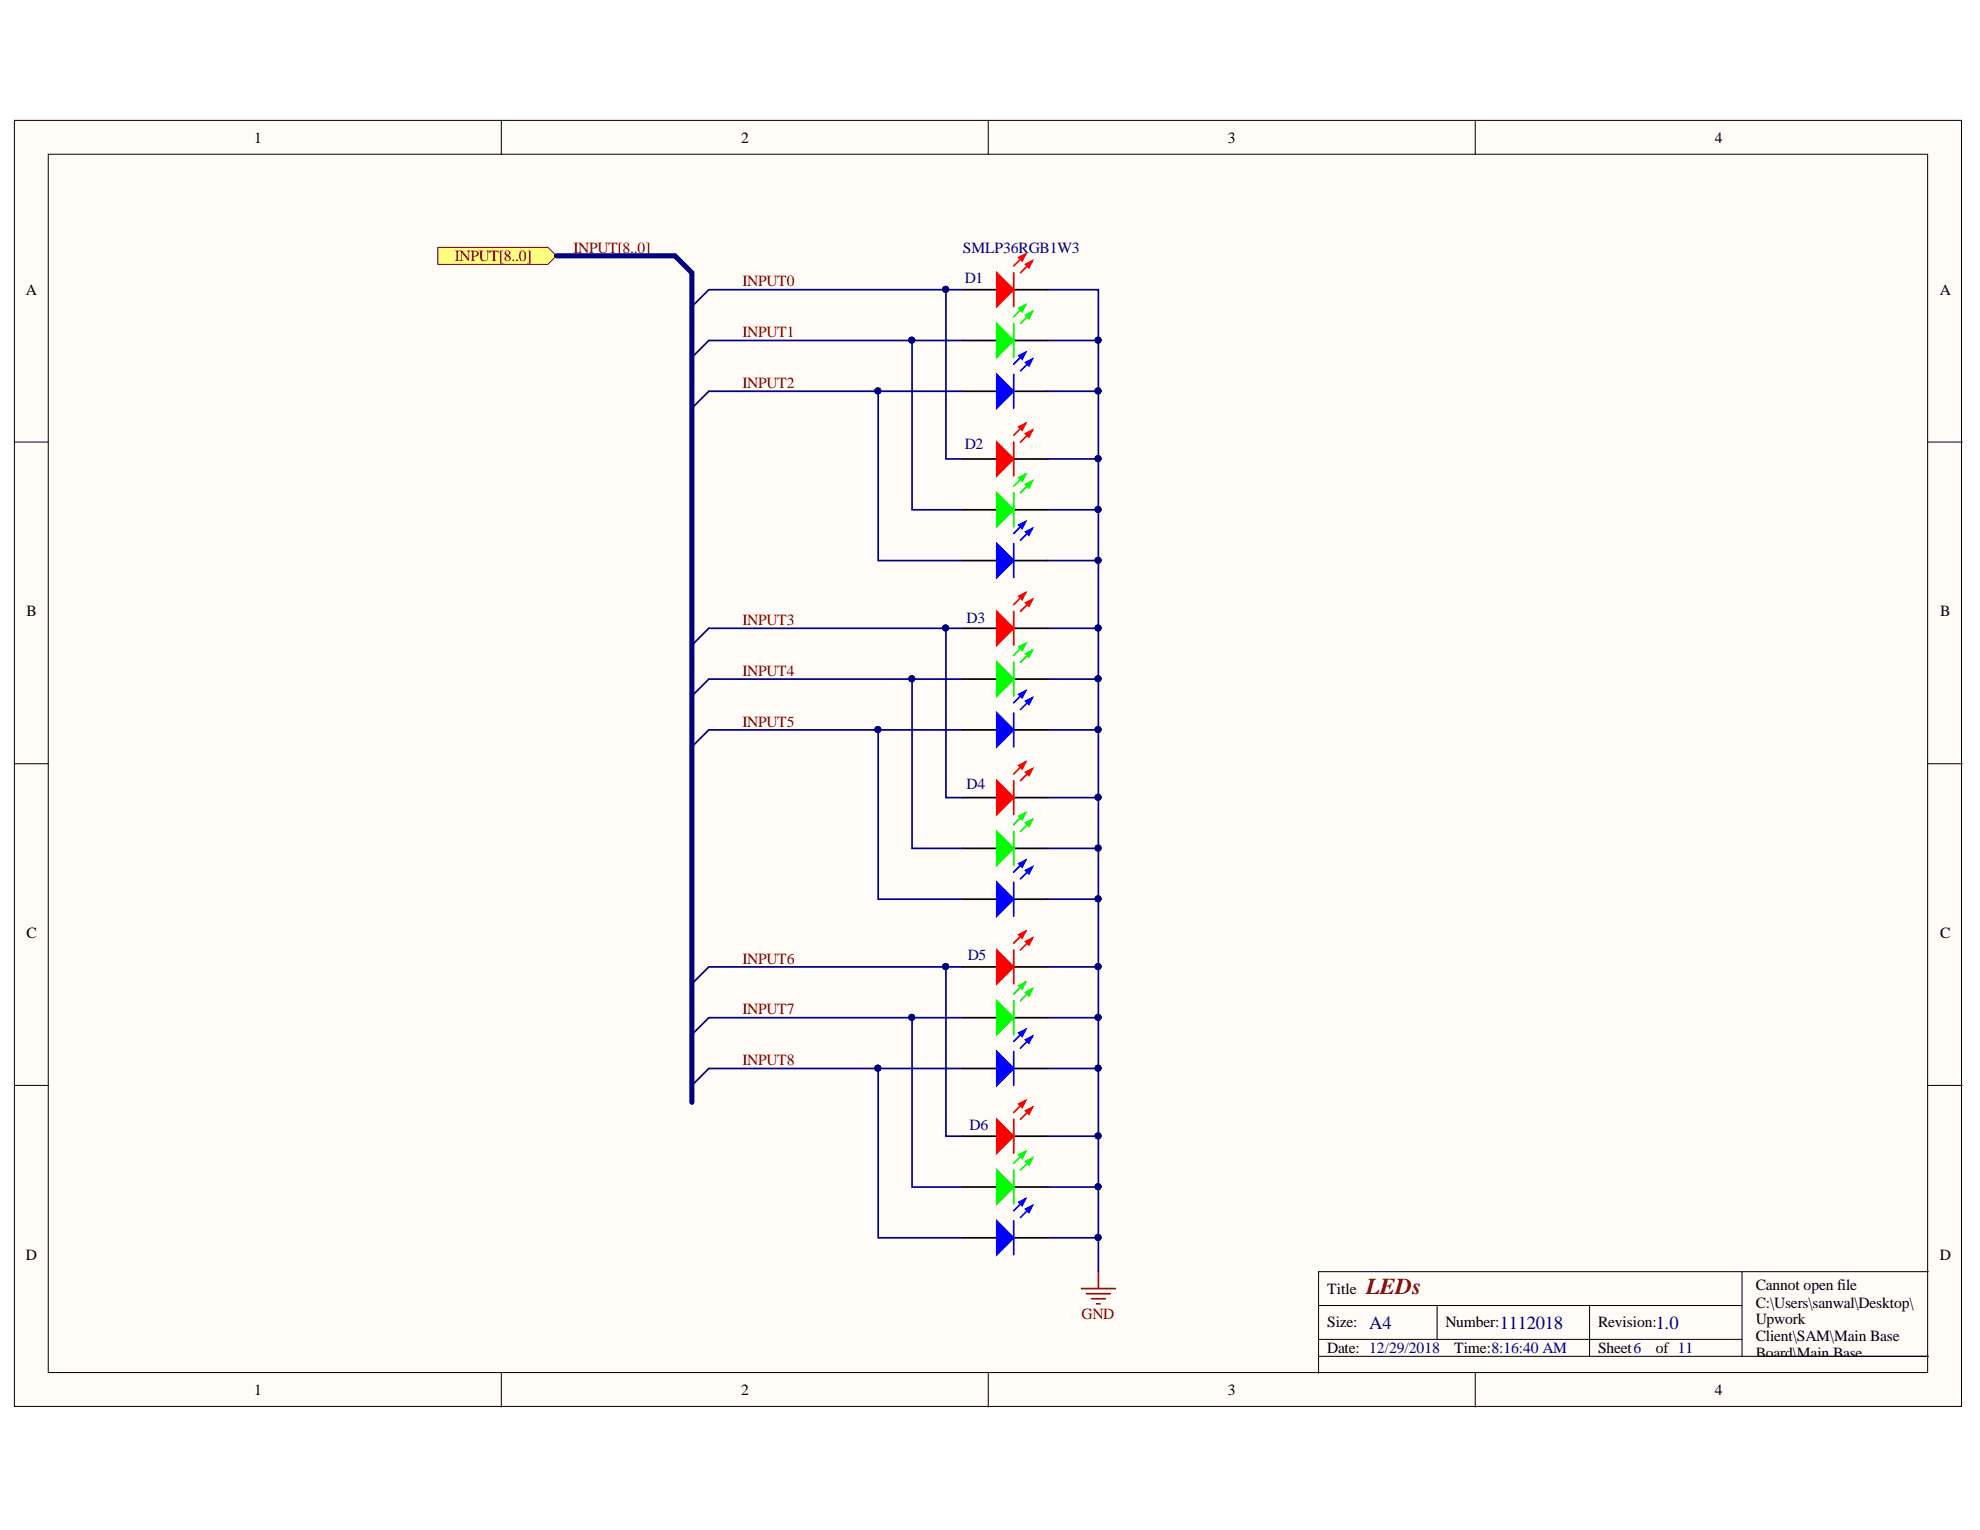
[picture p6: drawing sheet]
<svg xmlns="http://www.w3.org/2000/svg" width="279mm" height="216mm" viewBox="0 0 279 216" stroke-linecap="round" stroke-linejoin="round" font-family="sans-serif">
<g fill="#fffcf8" stroke="#000" stroke-width=".14">
<path d="M2 17h274.8v181.5h-274.8z"/>
<path d="M6.8 21.8h265.2v171.9h-265.2z"/>
</g>
<g fill="none" stroke="#000" stroke-width=".14">
<path d="M70.7 17v4.8M139.5 17v4.8M208.2 17v4.8M2 62.4h4.8M272.1 62.4h4.8M2 107.8h4.8M272.1 107.8h4.8M2 153.2h4.8M272.1 153.2h4.8M245.8 179.4v12M272.1 179.4h-86v14.4M70.7 193.8v4.8"/>
<path d="M139.5 193.8v4.8M186.1 184.2h59.7M186.1 191.4h86M186.1 189h59.7M202.8 184.2v4.8M208.2 193.8v4.8M224.3 184.2v7.2"/>
</g>
<path d="M61.8 34.9h15.5l1.2 1.2-1.2 1.2h-15.5z" fill-rule="evenodd" fill="#ffff80" stroke="#800000" stroke-width=".14"/>
<path d="M100 40.9l-2.4 2.4M100 48l-2.4 2.4M100 55.2l-2.4 2.4M100 88.7l-2.4 2.3M100 95.8l-2.4 2.4M100 103l-2.4 2.4M100 136.4l-2.4 2.4M100 143.6l-2.4 2.4M100 150.8l-2.4 2.4" fill="none" stroke="#000080" stroke-width=".24"/>
<path d="M143 48h4.8" fill="none" stroke="#000" stroke-width=".24"/>
<path d="M145.7 44l-1.7 1.7" fill="none" stroke="#0f0" stroke-width=".24"/>
<path d="M144.7 44.5l1-.5-.5 .9z" fill="#0f0"/>
<path d="M144.7 44.5l1-.5-.5 .9z" fill="none" stroke="#0f0" stroke-width=".24"/>
<path d="M143 40.9h4.8" fill="none" stroke="#000" stroke-width=".24"/>
<path d="M145.7 36.8l-1.7 1.7" fill="none" stroke="#f00" stroke-width=".24"/>
<path d="M144.7 37.3l1-.5-.5 1z" fill="#f00"/>
<path d="M144.7 37.3l1-.5-.5 1z" fill="none" stroke="#f00" stroke-width=".24"/>
<path d="M135.9 55.2h4.8M135.9 48h4.8M135.9 40.9h4.8M143 55.2h4.8" fill="none" stroke="#000" stroke-width=".24"/>
<path d="M140.7 45.7l2.3 2.3-2.3 2.4z" fill="#0f0"/>
<path d="M140.7 45.7l2.3 2.3-2.3 2.4zM144.7 43l-1.7 1.7" fill="none" stroke="#0f0" stroke-width=".24"/>
<path d="M143.8 43.5l.9-.5-.5 1z" fill="#0f0"/>
<path d="M143 45.7v4.7M143.8 43.5l.9-.5-.5 1z" fill="none" stroke="#0f0" stroke-width=".24"/>
<path d="M140.7 38.5l2.3 2.4-2.3 2.4z" fill="#f00"/>
<path d="M140.7 38.5l2.3 2.4-2.3 2.4zM144.7 35.9l-1.7 1.6" fill="none" stroke="#f00" stroke-width=".24"/>
<path d="M143.8 36.3l.9-.4-.5 .9z" fill="#f00"/>
<path d="M143 38.5v4.8M143.8 36.3l.9-.4-.5 .9z" fill="none" stroke="#f00" stroke-width=".24"/>
<path d="M140.7 52.8l2.3 2.4-2.3 2.4z" fill="#00f"/>
<path d="M140.7 52.8l2.3 2.4-2.3 2.4zM144.7 49.7l-1.7 1.7M145.7 50.7l-1.7 1.6" fill="none" stroke="#00f" stroke-width=".24"/>
<path d="M144.7 51.2l1-.5-.5 .9z" fill="#00f"/>
<path d="M144.7 51.2l1-.5-.5 .9z" fill="none" stroke="#00f" stroke-width=".24"/>
<path d="M143.8 50.2l.9-.5-.5 1z" fill="#00f"/>
<path d="M143 52.8v4.8M143.8 50.2l.9-.5-.5 1z" fill="none" stroke="#00f" stroke-width=".24"/>
<path d="M143 71.9h4.8" fill="none" stroke="#000" stroke-width=".24"/>
<path d="M145.7 67.9l-1.7 1.6" fill="none" stroke="#0f0" stroke-width=".24"/>
<path d="M144.7 68.4l1-.5-.5 .9z" fill="#0f0"/>
<path d="M144.7 68.4l1-.5-.5 .9z" fill="none" stroke="#0f0" stroke-width=".24"/>
<path d="M143 64.8h4.8" fill="none" stroke="#000" stroke-width=".24"/>
<path d="M145.7 60.7l-1.7 1.7" fill="none" stroke="#f00" stroke-width=".24"/>
<path d="M144.7 61.2l1-.5-.5 1z" fill="#f00"/>
<path d="M144.7 61.2l1-.5-.5 1z" fill="none" stroke="#f00" stroke-width=".24"/>
<path d="M135.9 79.1h4.8M135.9 71.9h4.8M135.9 64.8h4.8M143 79.1h4.8" fill="none" stroke="#000" stroke-width=".24"/>
<path d="M140.7 69.5l2.3 2.4-2.3 2.4z" fill="#0f0"/>
<path d="M140.7 69.5l2.3 2.4-2.3 2.4zM144.7 66.9l-1.7 1.7" fill="none" stroke="#0f0" stroke-width=".24"/>
<path d="M143.8 67.4l.9-.5-.5 1z" fill="#0f0"/>
<path d="M143 69.5v4.8M143.8 67.4l.9-.5-.5 1z" fill="none" stroke="#0f0" stroke-width=".24"/>
<path d="M140.7 62.4l2.3 2.4-2.3 2.4z" fill="#f00"/>
<path d="M144.7 59.8l-1.7 1.6M140.7 62.4l2.3 2.4-2.3 2.4z" fill="none" stroke="#f00" stroke-width=".24"/>
<path d="M143.8 60.2l.9-.4-.5 .9z" fill="#f00"/>
<path d="M143 62.4v4.8M143.8 60.2l.9-.4-.5 .9z" fill="none" stroke="#f00" stroke-width=".24"/>
<path d="M140.7 76.7l2.3 2.4-2.3 2.4z" fill="#00f"/>
<path d="M140.7 76.7l2.3 2.4-2.3 2.4zM144.7 73.6l-1.7 1.7M145.7 74.6l-1.7 1.6" fill="none" stroke="#00f" stroke-width=".24"/>
<path d="M144.7 75l1-.4-.5 .9z" fill="#00f"/>
<path d="M144.7 75l1-.4-.5 .9z" fill="none" stroke="#00f" stroke-width=".24"/>
<path d="M143.8 74.1l.9-.5-.5 1z" fill="#00f"/>
<path d="M143 76.7v4.8M143.8 74.1l.9-.5-.5 1z" fill="none" stroke="#00f" stroke-width=".24"/>
<path d="M143 95.8h4.8" fill="none" stroke="#000" stroke-width=".24"/>
<path d="M145.7 91.8l-1.7 1.6" fill="none" stroke="#0f0" stroke-width=".24"/>
<path d="M144.7 92.2l1-.4-.5 .9z" fill="#0f0"/>
<path d="M144.7 92.2l1-.4-.5 .9z" fill="none" stroke="#0f0" stroke-width=".24"/>
<path d="M143 88.7h4.8" fill="none" stroke="#000" stroke-width=".24"/>
<path d="M145.7 84.6l-1.7 1.7" fill="none" stroke="#f00" stroke-width=".24"/>
<path d="M144.7 85.1l1-.5-.5 1z" fill="#f00"/>
<path d="M144.7 85.1l1-.5-.5 1z" fill="none" stroke="#f00" stroke-width=".24"/>
<path d="M135.9 95.8h4.8M135.9 88.7h4.8M135.9 103h4.8M143 103h4.8" fill="none" stroke="#000" stroke-width=".24"/>
<path d="M140.7 93.4l2.3 2.4-2.3 2.4z" fill="#0f0"/>
<path d="M140.7 93.4l2.3 2.4-2.3 2.4zM144.7 90.8l-1.7 1.7" fill="none" stroke="#0f0" stroke-width=".24"/>
<path d="M143.8 91.3l.9-.5-.5 1z" fill="#0f0"/>
<path d="M143 93.4v4.8M143.8 91.3l.9-.5-.5 1z" fill="none" stroke="#0f0" stroke-width=".24"/>
<path d="M140.7 86.3l2.3 2.4-2.3 2.3z" fill="#f00"/>
<path d="M140.7 86.3l2.3 2.4-2.3 2.3zM144.7 83.6l-1.7 1.7" fill="none" stroke="#f00" stroke-width=".24"/>
<path d="M143.8 84.1l.9-.5-.5 1z" fill="#f00"/>
<path d="M143 86.3v4.7M143.8 84.1l.9-.5-.5 1z" fill="none" stroke="#f00" stroke-width=".24"/>
<path d="M140.7 100.6l2.3 2.4-2.3 2.4z" fill="#00f"/>
<path d="M144.7 97.5l-1.7 1.7M145.7 98.5l-1.7 1.6M140.7 100.6l2.3 2.4-2.3 2.4z" fill="none" stroke="#00f" stroke-width=".24"/>
<path d="M144.7 98.9l1-.4-.5 .9z" fill="#00f"/>
<path d="M144.7 98.9l1-.4-.5 .9z" fill="none" stroke="#00f" stroke-width=".24"/>
<path d="M143.8 98l.9-.5-.5 1z" fill="#00f"/>
<path d="M143.8 98l.9-.5-.5 1zM143 100.6v4.8" fill="none" stroke="#00f" stroke-width=".24"/>
<path d="M143 119.7h4.8" fill="none" stroke="#000" stroke-width=".24"/>
<path d="M145.7 115.7l-1.7 1.6" fill="none" stroke="#0f0" stroke-width=".24"/>
<path d="M144.7 116.1l1-.4-.5 .9z" fill="#0f0"/>
<path d="M144.7 116.1l1-.4-.5 .9z" fill="none" stroke="#0f0" stroke-width=".24"/>
<path d="M143 112.6h4.8" fill="none" stroke="#000" stroke-width=".24"/>
<path d="M145.7 108.5l-1.7 1.7" fill="none" stroke="#f00" stroke-width=".24"/>
<path d="M144.7 109l1-.5-.5 .9z" fill="#f00"/>
<path d="M144.7 109l1-.5-.5 .9z" fill="none" stroke="#f00" stroke-width=".24"/>
<path d="M135.9 119.7h4.8M135.9 112.6h4.8M135.9 126.9h4.8M143 126.9h4.8" fill="none" stroke="#000" stroke-width=".24"/>
<path d="M140.7 117.3l2.3 2.4-2.3 2.4z" fill="#0f0"/>
<path d="M140.7 117.3l2.3 2.4-2.3 2.4zM144.7 114.7l-1.7 1.7" fill="none" stroke="#0f0" stroke-width=".24"/>
<path d="M143.8 115.2l.9-.5-.5 1z" fill="#0f0"/>
<path d="M143 117.3v4.8M143.8 115.2l.9-.5-.5 1z" fill="none" stroke="#0f0" stroke-width=".24"/>
<path d="M140.7 110.2l2.3 2.4-2.3 2.3z" fill="#f00"/>
<path d="M140.7 110.2l2.3 2.4-2.3 2.3zM144.7 107.5l-1.7 1.7" fill="none" stroke="#f00" stroke-width=".24"/>
<path d="M143.8 108l.9-.5-.5 1z" fill="#f00"/>
<path d="M143 110.2v4.7M143.8 108l.9-.5-.5 1z" fill="none" stroke="#f00" stroke-width=".24"/>
<path d="M140.7 124.5l2.3 2.4-2.3 2.4z" fill="#00f"/>
<path d="M140.7 124.5l2.3 2.4-2.3 2.4zM144.7 121.4l-1.7 1.7M145.7 122.3l-1.7 1.7" fill="none" stroke="#00f" stroke-width=".24"/>
<path d="M144.7 122.8l1-.5-.5 1z" fill="#00f"/>
<path d="M144.7 122.8l1-.5-.5 1z" fill="none" stroke="#00f" stroke-width=".24"/>
<path d="M143.8 121.9l.9-.5-.5 .9z" fill="#00f"/>
<path d="M143 124.5v4.8M143.8 121.9l.9-.5-.5 .9z" fill="none" stroke="#00f" stroke-width=".24"/>
<path d="M143 143.6h4.8" fill="none" stroke="#000" stroke-width=".24"/>
<path d="M145.7 139.5l-1.7 1.7" fill="none" stroke="#0f0" stroke-width=".24"/>
<path d="M144.7 140l1-.5-.5 1z" fill="#0f0"/>
<path d="M144.7 140l1-.5-.5 1z" fill="none" stroke="#0f0" stroke-width=".24"/>
<path d="M143 136.4h4.8" fill="none" stroke="#000" stroke-width=".24"/>
<path d="M145.7 132.4l-1.7 1.7" fill="none" stroke="#f00" stroke-width=".24"/>
<path d="M144.7 132.9l1-.5-.5 .9z" fill="#f00"/>
<path d="M144.7 132.9l1-.5-.5 .9z" fill="none" stroke="#f00" stroke-width=".24"/>
<path d="M135.9 136.4h4.8M135.9 150.8h4.8M135.9 143.6h4.8M143 150.8h4.8" fill="none" stroke="#000" stroke-width=".24"/>
<path d="M140.7 141.2l2.3 2.4-2.3 2.4z" fill="#0f0"/>
<path d="M144.7 138.6l-1.7 1.7M140.7 141.2l2.3 2.4-2.3 2.4z" fill="none" stroke="#0f0" stroke-width=".24"/>
<path d="M143.8 139.1l.9-.5-.5 .9z" fill="#0f0"/>
<path d="M143.8 139.1l.9-.5-.5 .9zM143 141.2v4.8" fill="none" stroke="#0f0" stroke-width=".24"/>
<path d="M140.7 134.1l2.3 2.3-2.3 2.4z" fill="#f00"/>
<path d="M140.7 134.1l2.3 2.3-2.3 2.4zM144.7 131.4l-1.7 1.7" fill="none" stroke="#f00" stroke-width=".24"/>
<path d="M143.8 131.9l.9-.5-.5 1z" fill="#f00"/>
<path d="M143 134.1v4.7M143.8 131.9l.9-.5-.5 1z" fill="none" stroke="#f00" stroke-width=".24"/>
<path d="M140.7 148.4l2.3 2.4-2.3 2.4z" fill="#00f"/>
<path d="M140.7 148.4l2.3 2.4-2.3 2.4zM144.7 145.3l-1.7 1.7M145.7 146.2l-1.7 1.7" fill="none" stroke="#00f" stroke-width=".24"/>
<path d="M144.7 146.7l1-.5-.5 1z" fill="#00f"/>
<path d="M144.7 146.7l1-.5-.5 1z" fill="none" stroke="#00f" stroke-width=".24"/>
<path d="M143.8 145.8l.9-.5-.5 .9z" fill="#00f"/>
<path d="M143 148.4v4.8M143.8 145.8l.9-.5-.5 .9z" fill="none" stroke="#00f" stroke-width=".24"/>
<path d="M143 167.5h4.8" fill="none" stroke="#000" stroke-width=".24"/>
<path d="M145.7 163.4l-1.7 1.7" fill="none" stroke="#0f0" stroke-width=".24"/>
<path d="M144.7 163.9l1-.5-.5 1z" fill="#0f0"/>
<path d="M144.7 163.9l1-.5-.5 1z" fill="none" stroke="#0f0" stroke-width=".24"/>
<path d="M143 160.3h4.8" fill="none" stroke="#000" stroke-width=".24"/>
<path d="M145.7 156.3l-1.7 1.6" fill="none" stroke="#f00" stroke-width=".24"/>
<path d="M144.7 156.7l1-.4-.5 .9z" fill="#f00"/>
<path d="M144.7 156.7l1-.4-.5 .9z" fill="none" stroke="#f00" stroke-width=".24"/>
<path d="M135.9 174.7h4.8M135.9 167.5h4.8M135.9 160.3h4.8M143 174.7h4.8" fill="none" stroke="#000" stroke-width=".24"/>
<path d="M140.7 165.1l2.3 2.4-2.3 2.4z" fill="#0f0"/>
<path d="M140.7 165.1l2.3 2.4-2.3 2.4zM144.7 162.5l-1.7 1.7" fill="none" stroke="#0f0" stroke-width=".24"/>
<path d="M143.8 163l.9-.5-.5 .9z" fill="#0f0"/>
<path d="M143 165.1v4.8M143.8 163l.9-.5-.5 .9z" fill="none" stroke="#0f0" stroke-width=".24"/>
<path d="M140.7 157.9l2.3 2.4-2.3 2.4z" fill="#f00"/>
<path d="M140.7 157.9l2.3 2.4-2.3 2.4zM144.7 155.3l-1.7 1.7" fill="none" stroke="#f00" stroke-width=".24"/>
<path d="M143.8 155.8l.9-.5-.5 1z" fill="#f00"/>
<path d="M143 157.9v4.8M143.8 155.8l.9-.5-.5 1z" fill="none" stroke="#f00" stroke-width=".24"/>
<path d="M140.7 172.3l2.3 2.4-2.3 2.4z" fill="#00f"/>
<path d="M140.7 172.3l2.3 2.4-2.3 2.4zM144.7 169.2l-1.7 1.6M145.7 170.1l-1.7 1.7" fill="none" stroke="#00f" stroke-width=".24"/>
<path d="M144.7 170.6l1-.5-.5 1z" fill="#00f"/>
<path d="M144.7 170.6l1-.5-.5 1z" fill="none" stroke="#00f" stroke-width=".24"/>
<path d="M143.8 169.7l.9-.5-.5 .9z" fill="#00f"/>
<path d="M143 172.3v4.8M143.8 169.7l.9-.5-.5 .9z" fill="none" stroke="#00f" stroke-width=".24"/>
<g fill="none" stroke="#000080" stroke-width=".24">
<path d="M100 55.2h35.9M100 48h35.9M100 40.9h35.9M123.9 55.2v23.9h12M128.7 48v23.9h7.2M133.5 40.9v23.9h2.4M147.8 40.9h7.2v138.5M147.8 48h7.2M147.8 55.2h7.2M147.8 79.1h7.2M147.8 71.9h7.2M147.8 64.8h7.2"/>
<path d="M100 95.8h35.9M100 88.7h35.9M128.7 95.8v23.9h7.2M133.5 88.7v23.9h2.4M147.8 95.8h7.2M147.8 88.7h7.2M100 103h35.9M123.9 103v23.9h12M147.8 119.7h7.2M147.8 112.6h7.2M147.8 103h7.2M100 136.4h35.9"/>
<path d="M133.5 136.4v23.9h2.4M147.8 136.4h7.2M147.8 126.9h7.2M100 150.8h35.9M100 143.6h35.9M123.9 150.8v23.9h12M128.7 143.6v23.9h7.2M147.8 150.8h7.2M147.8 143.6h7.2M147.8 174.7h7.2M147.8 167.5h7.2M147.8 160.3h7.2"/>
</g>
<g fill="#000080" stroke="#000080" stroke-width=".14">
<circle cx="133.4" cy="40.8" r=".43"/>
<circle cx="128.7" cy="48" r=".43"/>
<circle cx="123.9" cy="55.2" r=".43"/>
<circle cx="133.4" cy="88.6" r=".43"/>
<circle cx="128.7" cy="95.8" r=".43"/>
<circle cx="123.9" cy="102.9" r=".43"/>
<circle cx="133.4" cy="136.4" r=".43"/>
<circle cx="128.7" cy="143.6" r=".43"/>
<circle cx="123.9" cy="150.7" r=".43"/>
<circle cx="154.9" cy="174.6" r=".43"/>
<circle cx="154.9" cy="167.5" r=".43"/>
<circle cx="154.9" cy="160.3" r=".43"/>
<circle cx="154.9" cy="150.7" r=".43"/>
<circle cx="154.9" cy="143.6" r=".43"/>
<circle cx="154.9" cy="136.4" r=".43"/>
<circle cx="154.9" cy="126.8" r=".43"/>
<circle cx="154.9" cy="119.7" r=".43"/>
<circle cx="154.9" cy="112.5" r=".43"/>
<circle cx="154.9" cy="102.9" r=".43"/>
<circle cx="154.9" cy="95.8" r=".43"/>
<circle cx="154.9" cy="88.6" r=".43"/>
<circle cx="154.9" cy="79.1" r=".43"/>
<circle cx="154.9" cy="71.9" r=".43"/>
<circle cx="154.9" cy="64.7" r=".43"/>
<circle cx="154.9" cy="48" r=".43"/>
<circle cx="154.9" cy="55.2" r=".43"/>
</g>
<path d="M78.5 36.1h16.7l2.4 2.4v117.1" fill="none" stroke="#000080" stroke-width=".72"/>
<path d="M155 179.4v2.4M152.6 181.8h4.8M153.3 182.6h3.4M154 183.3h1.9M154.8 184h.4" fill="none" stroke="#800000" stroke-width=".24"/>
<text font-size="3.2" fill="#800000" x="192.8" y="182.6">LEDs</text>
<g font-size="2.6" fill="#000080">
<text x="193.2" y="187.5">A4</text>
<text x="211.6" y="187.5">1112018</text>
<text x="233.6" y="187.5">1.0</text>
</g>
<g font-size="2.2">
<text x="35.9" y="20.1">1</text>
<text x="104.6" y="20.1">2</text>
<text x="173.3" y="20.1">3</text>
<text x="242" y="20.1">4</text>
<text x="3.6" y="41.6">A</text>
<text x="273.7" y="41.6">A</text>
<text x="3.7" y="87">B</text>
<text x="273.8" y="87">B</text>
<text x="3.7" y="132.4">C</text>
<text x="273.8" y="132.4">C</text>
<text x="3.6" y="177.8">D</text>
<text x="273.7" y="177.8">D</text>
<text x="187.3" y="182.6">Title</text>
<text x="247.8" y="182.1">Cannot open file</text>
<text x="247.8" y="184.5">C:\Users\sanwal\Desktop\</text>
<text x="187.3" y="187.3">Size:</text>
<text x="187.3" y="191">Date: 12/29/2018</text>
<text x="204" y="187.3">Number:</text>
<text x="205.2" y="191">Time:8:16:40 AM</text>
<text x="225.5" y="187.3">Revision:</text>
<text x="225.5" y="191">Sheet6</text>
<text x="233.6" y="191">of 11</text>
<text x="247.8" y="186.9">Upwork</text>
<text x="247.8" y="189.3">Client\SAM\Main Base</text>
<text x="247.8" y="191.6">Board\Main Base</text>
<text x="35.9" y="196.9">1</text>
<text x="104.6" y="196.9">2</text>
<text x="173.3" y="196.9">3</text>
<text x="242" y="196.9">4</text>
<text x="247.8" y="194.1">Board\Main Base</text>
<text x="247.8" y="198.8">Files\Logo.png</text>
</g>
<g font-size="2.2" fill="#800000">
<text x="80.9" y="35.7">INPUT[8..0]</text>
<text x="64.2" y="36.9">INPUT[8..0]</text>
<text x="104.8" y="40.4">INPUT0</text>
<text x="104.8" y="47.6">INPUT1</text>
<text x="104.8" y="54.8">INPUT2</text>
<text x="104.8" y="88.2">INPUT3</text>
<text x="104.8" y="95.4">INPUT4</text>
<text x="104.8" y="102.5">INPUT5</text>
<text x="104.8" y="136">INPUT6</text>
<text x="104.8" y="143.1">INPUT7</text>
<text x="104.8" y="150.3">INPUT8</text>
<text x="152.6" y="186.1">GND</text>
</g>
<g font-size="2.2" fill="#000080">
<text x="135.9" y="35.7">SMLP36RGB1W3</text>
<text x="136.1" y="39.9">D1</text>
<text x="136.1" y="63.3">D2</text>
<text x="136.4" y="87.9">D3</text>
<text x="136.4" y="111.3">D4</text>
<text x="136.6" y="135.5">D5</text>
<text x="136.8" y="159.4">D6</text>
</g>
</svg>
